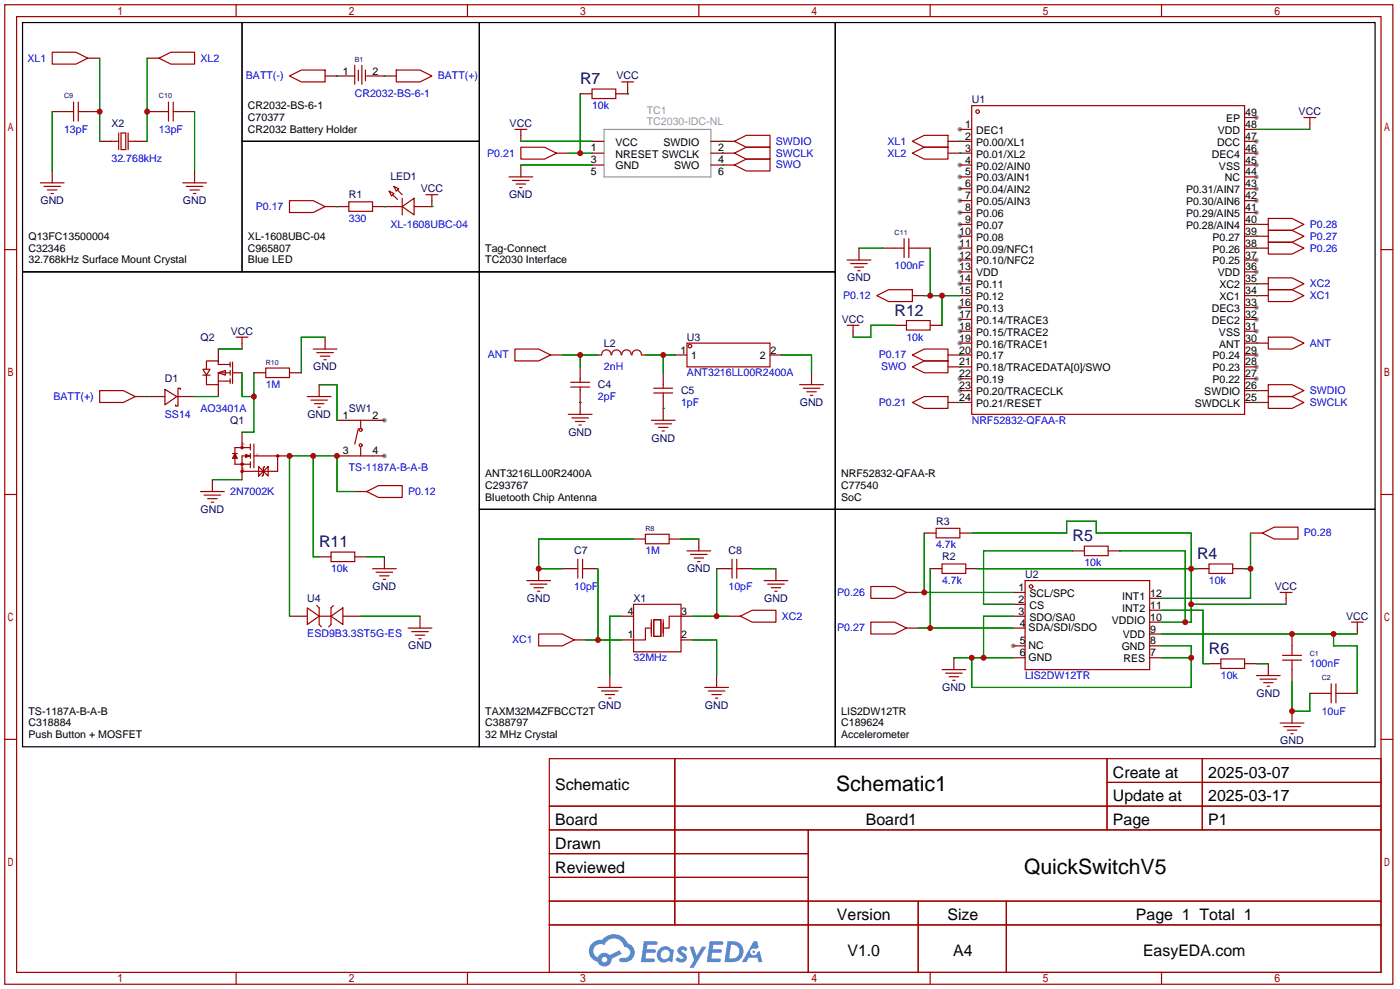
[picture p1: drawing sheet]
<svg xmlns="http://www.w3.org/2000/svg" width="300mm" height="212mm" viewBox="0 0 300 212" stroke-linecap="round" stroke-linejoin="round" font-family="sans-serif">
<g fill="#999">
<circle cx="205.5" cy="27.7" r=".51"/>
<circle cx="205.5" cy="35.3" r=".51"/>
<circle cx="205.5" cy="37.8" r=".51"/>
<circle cx="205.5" cy="40.4" r=".51"/>
<circle cx="205.5" cy="42.9" r=".51"/>
<circle cx="205.5" cy="45.5" r=".51"/>
<circle cx="205.5" cy="48" r=".51"/>
<circle cx="205.5" cy="50.5" r=".51"/>
<circle cx="205.5" cy="53.1" r=".51"/>
<circle cx="205.5" cy="55.6" r=".51"/>
<circle cx="205.5" cy="58.2" r=".51"/>
<circle cx="205.5" cy="60.7" r=".51"/>
<circle cx="205.5" cy="65.8" r=".51"/>
<circle cx="205.5" cy="68.3" r=".51"/>
<circle cx="205.5" cy="70.9" r=".51"/>
<circle cx="205.5" cy="73.4" r=".51"/>
<circle cx="205.5" cy="81" r=".51"/>
<circle cx="205.5" cy="83.6" r=".51"/>
<circle cx="269" cy="81" r=".51"/>
<circle cx="269" cy="78.5" r=".51"/>
<circle cx="269" cy="75.9" r=".51"/>
<circle cx="269" cy="70.9" r=".51"/>
<circle cx="269" cy="68.3" r=".51"/>
<circle cx="269" cy="65.8" r=".51"/>
<circle cx="269" cy="58.2" r=".51"/>
<circle cx="269" cy="55.6" r=".51"/>
<circle cx="269" cy="45.5" r=".51"/>
<circle cx="269" cy="42.9" r=".51"/>
<circle cx="269" cy="40.4" r=".51"/>
<circle cx="269" cy="37.8" r=".51"/>
<circle cx="269" cy="35.3" r=".51"/>
<circle cx="269" cy="32.8" r=".51"/>
<circle cx="269" cy="30.2" r=".51"/>
<circle cx="269" cy="25.1" r=".51"/>
<circle cx="216.9" cy="138.2" r=".51"/>
<circle cx="82.3" cy="89.9" r=".51"/>
<circle cx="82.3" cy="97.5" r=".51"/>
</g>
<g fill="none" stroke="#a10000" stroke-width=".25">
<path d="M1 1h297.2v209.6h-297.2zM3.6 3.6h292.1v204.4h-292.1zM50.5 1v2.6M100.1 1v2.6M149.6 1v2.6M199.1 1v2.6M248.7 1v2.6M1 53.4h2.6M295.7 53.4h2.5M1 105.8h2.6M295.7 105.8h2.5M1 158.2h2.6"/>
<path d="M295.7 158.2h2.5M117.6 162.3h178.1v45.7h-178.1zM117.6 172.5h178.1M117.6 177.5h178.1M144.5 162.3v35.6M173 177.5v30.5M237 162.3v15.2M237 167.4h58.7M257.4 162.3v15.2M117.6 182.6h55.4M117.6 192.8h178.1M117.6 187.7h55.4"/>
<path d="M117.6 197.9h178.1M196.6 192.8v15.2M215.4 192.8v15.2M50.5 208v2.6M100.1 208v2.6M149.6 208v2.6M199.1 208v2.6M248.7 208v2.6"/>
</g>
<g fill="#5487ff">
<path d="M145.3 202.7a1.3 1.3 0 0 1 1.9 .3l-.4 .6a.54 .54 0 0 0-.9-.2l.1 .2a1.28 1.28 0 0 1 .8 2 1.53 1.53 0 0 1-2.2-.3l.5-.6 .8 .5a.31 .31 0 0 0 .4-.3 .31 .31 0 0 0-.3-.4 1.12 1.12 0 0 1-.7-1.8z"/>
<path d="M147.6 202.5h.9l.6 2 1.2-2h.9l-2.7 4.6h-.9l1-1.7z"/>
<path d="M137.8 201.4h1.7a1.31 1.31 0 0 1 1.2 .2 .4 .4 0 0 1-.3 .5l-1.8 .1-.1 .9h1.6a.4 .4 0 0 1 .4 .4 .4 .4 0 0 1-.5 .4h-1.6l-.2 1.2h1.4a.46 .46 0 0 1 .5 0 .46 .46 0 0 1 .1 .5l-.4 .2h-2.6z"/>
<path d="M151.9 201.4h1.7a1.32 1.32 0 0 1 1.2 .2 .39 .39 0 0 1-.3 .5l-1.8 .1-.1 .9h1.6a.4 .4 0 0 1 .4 .4 .4 .4 0 0 1-.4 .4h-1.7l-.2 1.2h1.4a.46 .46 0 0 1 .5 0 .46 .46 0 0 1 .1 .5l-.4 .2h-2.6z"/>
<path d="M161.3 201.4h.8l.3 1.3-.6 .4a.75 .75 0 0 0-1.1 .3 .75 .75 0 0 0 .5 1 .75 .75 0 0 0 .9-.7l.5-.2 .6 2.3h-.8l-.3-.9h-1.8l-.5 .9h-1z"/>
<path d="M155.7 201.4l-.6 4.4h1.5a2.27 2.27 0 0 0 2.6-2.2 2.27 2.27 0 0 0-2.7-2.2zM156.5 202.1a1.5 1.5 0 0 1 1.8 1.6 1.5 1.5 0 0 1-1.9 1.4h-.3z"/>
<path d="M141.2 203a1.6 1.6 0 0 0-.3 2.3 1.6 1.6 0 0 0 2.3 .2l.7 .3 .3-2.4-.1-.3-.5-.1a1.58 1.58 0 0 0-2.4 0zM141.8 203.5a.98 .98 0 0 1 1.6 .4 .98 .98 0 0 1-1.1 1.3 .94 .94 0 0 1-.9-.7 .94 .94 0 0 1 .4-1z"/>
<path d="M126.8 201.8a2.37 2.37 0 0 0 1.1 4 1.54 1.54 0 0 0 1.8 1 1.54 1.54 0 0 0 1.2-1.6l2.2-1.1-.5-.8-2 1a1.57 1.57 0 0 0-2.7 .5 1.5 1.5 0 0 1-.7-2.1 1.5 1.5 0 0 1 2.2-.5 2.23 2.23 0 0 1 2.3-1.4 2.23 2.23 0 0 1 2 1.8 1.16 1.16 0 0 1 1.2 1.1 1.16 1.16 0 0 1-1.1 1.2h-.7a.47 .47 0 0 0-.5 .4 .47 .47 0 0 0 .4 .5 2.17 2.17 0 0 0 2.5-.9 2.17 2.17 0 0 0-.3-2.7l-.8-.4a3.2 3.2 0 0 0-5.5-.7l-1.1 .1zM128.8 205.3a.6 .6 0 0 1 1.2 0 .6 .6 0 0 1-1.2 0z"/>
<circle cx="161.4" cy="203.6" r=".28"/>
</g>
<g fill="none" stroke="#a10000" stroke-width=".25">
<path d="M11.2 11.2h5.1l2.5 1.2-2.5 1.3h-5.1zM34 12.4l2.6-1.2h5.1v2.5h-5.1zM62 16.3l2.5-1.3h5.1v2.5h-5.1zM75.9 14v4M76.7 15v2.3M77.5 14v4M78.2 15v2.3M84.8 15h5.1l2.6 1.3-2.6 1.2h-5.1zM126.7 19.1h5.1v2h-5.1zM133.1 17.5h2.5M134.4 17.5v1.3M8.6 39.1h5.1"/>
<path d="M9.4 39.9h3.6M13.7 23.9h2M15.7 21.8v4.1M16.8 23.9h2M16.8 21.8v4.1M23.9 30.2h1.5M25.4 28.4v3.6M25.9 28.4h1v3.6h-1zM27.4 28.4v3.6M27.4 30.2h1.6M34 23.9h2.1M36.1 21.8v4.1"/>
<path d="M37.1 23.9h2M37.1 21.8v4.1M39.1 39.1h5.1M39.9 39.9h3.5M84.3 39.9l1 .5-.5 .5zM109 37.8h5M109.7 38.6h3.6M110.2 27.7h2.6M110.5 39.4h2M111.5 31.5h5.1l2.5 1.3-2.5 1.2h-5.1zM111.5 27.7v1.3M157.2 30.2l2.6-1.2h5v2.5h-5z"/>
<path d="M157.2 32.8l2.6-1.3h5v2.5h-5zM157.2 35.3l2.6-1.3h5v2.6h-5zM195.3 30.2l2.6-1.2h5v2.5h-5zM195.3 32.8l2.6-1.3h5v2.5h-5zM208 22.6h58.4v66h-58.4zM279.1 25.1h2.6M280.4 25.1v1.3M10.2 40.6h2M10.9 41.4h.5M40.6 40.6h2.1M41.4 41.4h.5M62 42.9h5.1l2.5 1.3-2.5 1.3h-5.1z"/>
<path d="M74.7 43.2h5.1v2h-5.1zM83.3 40.9l1 .5-.5 .5zM84.1 41.7l1 1M84.8 44.2h1.3M85.1 40.6l1 1.1M86.1 44.2l2.5-1.8v3.6zM86.1 42.4v3.6M88.6 44.2h1.3M91.2 41.7h2.5M92.5 41.7v1.2M111.3 40.1h.5M181.4 55.6h5"/>
<path d="M182.1 56.4h3.6M182.9 57.2h2M183.6 57.9h.5M191.5 53.1h2M193.5 51.1v4M194.6 53.1h2M194.6 51.1v4M271.5 51.8h5.1l2.5 1.3-2.5 1.3h-5.1zM271.5 49.3h5.1l2.5 1.2-2.5 1.3h-5.1zM271.5 46.7h5.1l2.5 1.3-2.5 1.3h-5.1zM271.5 59.4h5.1l2.5 1.3-2.5 1.3h-5.1zM43.4 79h1.6l-.8 1.3z"/>
<path d="M46.7 79.8l1.6-.6v1.1zM49.3 79.8h-2.6v2.5h-2.5v-2M49.3 78h-2.6v-.8h-2.5v1.8M49.3 77.5v1M49.3 79.2v1.1M49.8 77.5v4.5M50.5 72.1h2.6M51.8 72.1v1.3M56.9 78.7h5.1v2.1h-5.1zM67.1 74.7h5M67.8 75.4h3.6M68.6 76.2h2"/>
<path d="M69.3 77h.5M110.2 74.7h5.1l2.6 1.2-2.6 1.3h-5.1zM128.8 75.9a1.01 1.01 0 0 1 1-1.1 1.01 1.01 0 0 1 1 1.1M131 75.9a1.01 1.01 0 0 1 1-1.1 1.01 1.01 0 0 1 1 1.1M133.1 75.9a1.01 1.01 0 0 1 1-1.1 1.01 1.01 0 0 1 1 1.1M135.3 75.9a1.01 1.01 0 0 1 1-1 1.01 1.01 0 0 1 1 1M147.1 73.4h17.7v5.1h-17.7zM181.4 69.6h2.5M182.6 69.6v1.3M187.7 63.2l2.5-1.2h5.1v2.5h-5.1zM194.1 68.6h5v2h-5zM195.3 75.9l2.6-1.2h5v2.5h-5z"/>
<path d="M195.3 78.5l2.6-1.3h5v2.6h-5zM271.5 72.1h5.1l2.5 1.3-2.5 1.3h-5.1zM271.5 62h5.1l2.5 1.2-2.5 1.3h-5.1zM21.3 83.6h5.1l2.6 1.2-2.6 1.3h-5.1zM35.3 83.3l2.5 1.5-2.5 1.8zM38.6 83.3v-.2h-.5v3.8h-.5v-.3M43.4 80.3h1.6M46.7 81.5h2.6M49.3 81v1M49.8 97h1M50.3 97l.5 1h-1zM50.3 97.5l.2 .3"/>
<path d="M50.3 97.5l-.3 .3M50.3 97.5l.2 .5M50.3 97.5l-.3 .5M50.3 97.8v1.5h3.3M51.8 95v.8M52.6 97.3l.7 .2-.7 .3M52.6 97.3v.5M52.6 97.3l1 .2M53.1 97.5l-.5 .3M53.6 97.5h-1.8v2.6M53.6 95.8h-3.3v1.7M53.6 97.5l-1 .3"/>
<path d="M53.6 95v1.3M53.6 97v1M53.6 98.8v1.3M54.4 97.5h5v3.3h-7.6M54.4 95v5.1M55.4 99.8l1 1-1 1.1zM56.6 99.8l-.2 .3v1.5l-.3 .3M65.8 84.8h5.1M66.5 85.6h3.6M67.3 86.4h2M68.1 87.1h.5M74.7 97.5h5.1"/>
<path d="M74.7 89.9h5.1M76.7 91.7l-.8 3.3M77.2 89.9v1.8M77.2 95.8v1.7M121.7 88.6h5M122.2 82.8h4M122.2 81.8h4M122.4 89.4h3.6M123.2 90.2h2M124 90.9h.5M124.2 81v.8M124.2 82.8v.8"/>
<path d="M139.4 89.9h5.1M140 84.1h4M140 83.1h4M140.2 90.7h3.6M141 91.4h2M141.7 92.2h.5M142 82.3v.8M142 84.1v.7M171.2 82.3h5.1M172 83.1h3.5M172.7 83.8h2.1M173.5 84.6h.5"/>
<path d="M195.3 86.1l2.6-1.3h5v2.6h-5zM271.5 82.3h5.1l2.5 1.3-2.5 1.2h-5.1zM271.5 84.8h5.1l2.5 1.3-2.5 1.3h-5.1zM42.9 105.2h5.1M43.7 105.9h3.5M44.4 106.7h2.1M45.2 107.4h.5M56.4 100.8l1-1v2.1zM70.9 118.1h5v2h-5zM78.5 105.2l2.5-1.3h5.1v2.5h-5.1zM123.7 119.6v4.1M124.7 119.6v4.1"/>
<path d="M138.2 114.3h5.1v2h-5.1zM147.1 117.9h5M147.8 118.6h3.6M148.6 119.4h2M156.7 119.6v4.1M157.7 119.6v4.1M200.4 113h5.1v2.1h-5.1zM232.2 116.8h5v2.1h-5zM270.3 114l2.5-1.2h5.1v2.5h-5.1zM65.8 130l2.5 1.8-2.5 1.8zM67.8 129.5l.5 .5v3.6l.5 .5M68.3 131.8h2.6"/>
<path d="M70.9 131.8l2.5-1.8v3.6zM71.4 129.5l-.5 .5v3.6l-.5 .5M79.8 121.7h5M80.5 122.4h3.6M81.3 123.2h2M82 124h.5M87.4 134.4h5.1M88.1 135.1h3.6M88.9 135.9h2M89.7 136.7h.5M112.8 124.2h5.1M113.5 125h3.6"/>
<path d="M114.3 125.7h2M115.1 126.5h.5M115.3 135.6h5.1l2.5 1.3-2.5 1.3h-5.1zM122.9 121.7h.8M124.7 121.7h.8M135.6 129.3h10.2v10.1h-10.2zM139.2 134.4h-1v2.5h-2.6M139.4 132.6v3.5M140 132.6h1.5v3.5h-1.5zM142 132.6v3.5M145.8 131.8h-2.5v2.6h-1.1M149.4 120.1h.5"/>
<path d="M156 121.7h.7M157.7 121.7h.8M158.5 131.8l2.5-1.2h5.1v2.5h-5.1zM163.6 124.2h5.1M164.3 125h3.6M165.1 125.7h2M165.9 126.5h.5M186.4 125.5h5.1l2.6 1.2-2.6 1.3h-5.1zM186.4 133.1h5.1l2.6 1.3-2.6 1.2h-5.1zM201.7 120.6h5.1v2.1h-5.1zM219.5 124.2h26.6v19.1h-26.6zM258.8 120.6h5.1v2.1h-5.1z"/>
<path d="M274.1 126.7h2.5M275.3 126.7v1.3M276.6 138.2v2M289.3 133.1h2.5M290.6 133.1v1.3M128 147.1h5.1M128.8 147.8h3.5M129.5 148.6h2.1M130.3 149.4h.5M150.9 147.1h5.1M151.6 147.8h3.6M152.4 148.6h2"/>
<path d="M153.2 149.4h.5M201.7 143.3h5.1M202.4 144h3.6M203.2 144.8h2M204 145.5h.5M261.4 141h5v2h-5zM269 144.5h5.1M269.7 145.3h3.6M270.5 146.1h2M271.3 146.8h.5M274.1 154.7h5M274.6 141.2h4"/>
<path d="M274.6 140.2h4M274.8 155.4h3.6M275.6 156.2h2M276.4 157h.5M276.6 141.2v2.1M283 148.3h2M285 146.3v4.1M286 148.3h2M286 146.3v4.1"/>
<circle cx="209.3" cy="23.9" r=".38"/>
<circle cx="147.7" cy="74" r=".38"/>
<circle cx="51.8" cy="95.8" r=".25"/>
<circle cx="51.8" cy="99.3" r=".25"/>
<circle cx="59.4" cy="97.5" r=".25"/>
<circle cx="77.2" cy="95.3" r=".32"/>
<circle cx="77.2" cy="91.9" r=".32"/>
<circle cx="51.8" cy="100.8" r=".25"/>
<circle cx="220.7" cy="125.5" r=".38"/>
</g>
<g fill="none" stroke="#870000" stroke-width=".25">
<path d="M18.8 12.4h2.5M31.5 12.4h2.5M69.6 16.3h6.3M78.5 16.3h6.3M134.4 18.8v1.3h-2.6M11.2 23.9h2.5M11.2 36.6v2.5M18.8 23.9h2.5M21.3 30.2h2.6M29 30.2h2.5M31.5 23.9h2.5M39.1 23.9h2.6"/>
<path d="M41.7 36.6v2.5M111.5 29v1.2M111.5 35.3v2.5M119.1 32.8h2.6M124.2 20.1h2.5M126.7 30.2h2.5M126.7 32.8h2.5M126.7 35.3h2.5M152.2 30.2h5M152.2 32.8h5M152.2 35.3h5M202.9 30.2h5.1"/>
<path d="M202.9 32.8h5.1M205.5 27.7h2.5M205.5 35.3h2.5M205.5 37.8h2.5M266.4 27.7h2.6M266.4 30.2h2.6M266.4 32.8h2.6M266.4 35.3h2.6M266.4 37.8h2.6M266.4 25.1h2.6M280.4 26.4v1.3M69.6 44.2h5.1"/>
<path d="M79.8 44.2h5M92.5 42.9v1.3h-2.6M183.9 53.1v2.5M189 53.1h2.5M196.6 53.1h2.5M205.5 40.4h2.5M205.5 42.9h2.5M205.5 45.5h2.5M205.5 48h2.5M205.5 50.5h2.5M205.5 53.1h2.5M205.5 55.6h2.5"/>
<path d="M205.5 58.2h2.5M266.4 40.4h2.6M266.4 42.9h2.6M266.4 45.5h2.6M266.4 48h5.1M266.4 50.5h5.1M266.4 53.1h5.1M266.4 55.6h2.6M266.4 58.2h2.6M46.7 74.7v2.5M49.8 79.8h2M51.8 73.4v1.3"/>
<path d="M54.4 79.8h2.5M62 79.8h2.5M69.6 72.1v2.6M117.9 75.9h2.5M124.2 78.5v2.5M128 75.9h.8M137.4 75.9h.8M142 79.8v2.5M144.5 75.9h2.6M164.8 75.9h2.6M173.7 79.8v2.5M182.6 70.9v1.2"/>
<path d="M191.5 69.6h2.6M195.3 63.2h2.6M199.1 69.6h2.6M202.9 75.9h5.1M202.9 78.5h5.1M205.5 60.7h2.5M205.5 63.2h2.5M205.5 65.8h2.5M205.5 68.3h2.5M205.5 70.9h2.5M205.5 73.4h2.5M266.4 60.7h5.1"/>
<path d="M266.4 63.2h5.1M266.4 65.8h2.6M266.4 68.3h2.6M266.4 70.9h2.6M266.4 73.4h5.1M266.4 75.9h2.6M266.4 78.5h2.6M29 84.8h6.3M37.8 84.8h3.9M46.7 82.3v2.5M51.8 92.5v2.5M59.4 97.5h2.6"/>
<path d="M68.3 82.3v2.5M72.1 89.9h2.6M72.1 97.5h2.6M79.8 89.9h2.5M79.8 97.5h2.5M124.2 83.6v5M142 84.8v5.1M202.9 86.1h5.1M205.5 81h2.5M205.5 83.6h2.5M266.4 81h2.6M266.4 83.6h5.1"/>
<path d="M266.4 86.1h5.1M45.5 102.6v2.6M51.8 100.1v2.5M68.3 119.1h2.6M75.9 119.1h2.6M75.9 105.2h2.6M82.3 119.1v2.6M135.6 115.3h2.6M143.3 115.3h2.5M149.6 115.3v2.6M197.9 114h2.5M205.5 114h2.5"/>
<path d="M229.6 117.9h2.6M237.2 117.9h2.6M267.7 114h2.6M62 131.8h3.8M73.4 131.8h3.8M89.9 131.8v2.6M115.3 121.7v2.5M120.4 121.7h2.5M122.9 136.9h2.6M125.5 121.7h2.5M133.1 131.8h2.5M133.1 136.9h2.5"/>
<path d="M145.8 131.8h2.5M145.8 136.9h2.5M153.4 121.7h2.6M156 131.8h2.5M158.5 121.7h2.5M166.1 121.7v2.5M194.1 126.7h2.5M194.1 134.4h2.5M199.1 121.7h2.6M206.8 121.7h2.5M216.9 126.7h2.6M216.9 129.3h2.6"/>
<path d="M216.9 131.8h2.6M216.9 134.4h2.6M216.9 138.2h2.6M246.1 138.2h2.6M246.1 135.6h2.6M246.1 133.1h2.6M246.1 130.6h2.6M246.1 128h2.6M256.3 121.7h2.5M263.9 121.7h2.5M275.3 128v1.3M276.6 135.6v2.6"/>
<path d="M290.6 134.4v1.2M130.6 144.5v2.6M153.4 144.5v2.6M204.2 140.7v2.6M216.9 140.7h2.6M246.1 140.7h2.6M258.8 142h2.6M266.4 142h2.6M271.5 142v2.5M276.6 143.3v2.5M276.6 152.1v2.6M280.4 148.3h2.6"/>
<path d="M288 148.3h2.6"/>
</g>
<path d="M4.8 4.8h47v53.4h-47zM51.8 4.8h50.8v25.4h-50.8zM102.6 4.8h76.2v53.4h-76.2zM178.8 4.8h115.6v104.2h-115.6zM51.8 30.2h50.8v28h-50.8zM4.8 58.2h97.8v101.6h-97.8zM102.6 58.2h76.2v50.8h-76.2zM102.6 109h76.2v50.8h-76.2zM178.8 109h115.6v50.8h-115.6z" fill="none" stroke="#000" stroke-width=".25"/>
<g fill="none" stroke="#008700" stroke-width=".25">
<path d="M21.3 12.4v17.8M31.5 12.4v17.8M72.1 16.3h.1M82.3 16.3h.1M11.2 23.9v12.7M41.7 23.9v12.7M111.5 30.2h15.2M111.5 35.3h15.2M121.7 32.8h5M124.2 20.1v12.7M134.4 20.1h.1M154.7 30.2h.1"/>
<path d="M154.7 32.8h.1M154.7 35.3h.1M205.5 30.2h.1M205.5 32.8h.1M269 27.7h11.4M72.1 44.2h.1M82.3 44.2h.1M92.5 44.2h.1M183.9 53.1h5.1M199.1 53.1v10.1M269 53.1h.1M269 50.5h.1"/>
<path d="M269 48h.1M46.7 74.7h5.1M51.8 79.8v5h2.6M54.4 79.8v12.7h-2.6M69.6 72.1h-5.1v7.7M120.4 75.9h7.6M124.2 75.9v2.6M138.2 75.9h6.3M142 75.9v3.9M167.4 75.9h6.3v3.9M191.5 69.6h-5.1v2.5h-3.8M197.9 63.2h7.6"/>
<path d="M201.7 63.2v6.4M205.5 75.9h.1M205.5 78.5h.1M269 73.4h.1M269 60.7h.1M269 63.2h.1M31.5 84.8h.1M41.7 84.8h5M67.1 97.5v21.6h1.2M68.3 82.3h3.8v7.6M124.2 86.1h.1M142 87.4h.1"/>
<path d="M205.5 86.1h.1M269 83.6h.1M269 86.1h.1M45.5 102.6h6.3M75.9 105.2h-3.8v-7.7h-10.1v34.3M78.5 119.1h3.8M135.6 115.3h-20.3v6.4h5.1M145.8 115.3h3.8M197.9 114v12.7M208 114h20.3v-2.5h6.4v2.5h20.3v19.1h-6.3M229.6 117.9h-19v11.4h6.3M239.8 117.9h13.9v15.2"/>
<path d="M267.7 114v14h-19M77.2 131.8h12.7M125.5 136.9h7.6M128 121.7v15.2M133.1 131.8h-2.5v12.7M148.3 131.8h7.7M148.3 136.9h5.1v7.6M153.4 121.7v10.1M161 121.7h5.1M196.6 126.7h20.3M196.6 134.4h20.3M199.1 121.7v12.7"/>
<path d="M209.3 121.7h47M216.9 131.8h-6.3v8.9M248.7 138.2h6.3v8.9h-47v-6.4M248.7 135.6h41.9M248.7 130.6h8.9v11.4h1.2M255 129.3h20.3M266.4 121.7h1.3M285.5 135.6v2.6h5.1v10.1M204.2 140.7h12.7M248.7 140.7h6.3M269 142h2.5M276.6 145.8v6.3h3.8v-3.8"/>
</g>
<path d="M129.3 27.7h22.9v10.1h-22.9z" fill="none" stroke="#999" stroke-width=".25"/>
<g fill="#c00">
<circle cx="197.9" cy="126.7" r=".63"/>
<circle cx="199.1" cy="134.4" r=".63"/>
<circle cx="208" cy="140.7" r=".63"/>
<circle cx="255" cy="140.7" r=".63"/>
<circle cx="210.6" cy="140.7" r=".63"/>
<circle cx="267.7" cy="121.7" r=".63"/>
<circle cx="255" cy="129.3" r=".63"/>
<circle cx="253.7" cy="133.1" r=".63"/>
<circle cx="255" cy="121.7" r=".63"/>
<circle cx="276.6" cy="135.6" r=".63"/>
<circle cx="285.5" cy="135.6" r=".63"/>
<circle cx="276.6" cy="152.1" r=".63"/>
<circle cx="124.2" cy="32.8" r=".63"/>
<circle cx="142" cy="75.9" r=".63"/>
<circle cx="124.2" cy="75.9" r=".63"/>
<circle cx="128" cy="136.9" r=".63"/>
<circle cx="153.4" cy="131.8" r=".63"/>
<circle cx="115.3" cy="121.7" r=".63"/>
<circle cx="21.3" cy="23.9" r=".63"/>
<circle cx="31.5" cy="23.9" r=".63"/>
<circle cx="54.4" cy="84.8" r=".63"/>
<circle cx="201.7" cy="63.2" r=".63"/>
<circle cx="199.1" cy="63.2" r=".63"/>
<circle cx="67.1" cy="97.5" r=".63"/>
<circle cx="62" cy="97.5" r=".63"/>
<circle cx="72.1" cy="97.5" r=".63"/>
</g>
<g font-size="4.5">
<text x="179" y="169.2">Schematic1</text>
<text x="219.2" y="187">QuickSwitchV5</text>
</g>
<g font-size="3.4" fill="#000080">
<text x="124.2" y="18">R7</text>
<text x="191.5" y="67.5">R12</text>
<text x="68.3" y="117">R11</text>
<text x="229.6" y="115.8">R5</text>
<text x="256.3" y="119.6">R4</text>
<text x="258.8" y="139.9">R6</text>
</g>
<g font-size="3.4">
<text x="238.3" y="166.4">Create at</text>
<text x="258.7" y="166.4">2025-03-07</text>
<text x="118.9" y="168.9">Schematic</text>
<text x="238.3" y="171.4">Update at</text>
<text x="258.7" y="171.4">2025-03-17</text>
<text x="118.9" y="176.5">Board</text>
<text x="185.4" y="176.5">Board1</text>
<text x="238.3" y="176.5">Page</text>
<text x="258.7" y="176.5">P1</text>
<text x="118.9" y="181.6">Drawn</text>
<text x="118.9" y="186.7">Reviewed</text>
<text x="179.2" y="196.8">Version</text>
<text x="202.8" y="196.8">Size</text>
<text x="243.2" y="196.8">Page 1 Total 1</text>
<text x="181.4" y="204.5">V1.0</text>
<text x="204.1" y="204.5">A4</text>
<text x="244.7" y="204.5">EasyEDA.com</text>
</g>
<g font-size="2.3" fill="#00f">
<text x="5.9" y="13.2">XL1</text>
<text x="42.9" y="13.2">XL2</text>
<text x="52.6" y="17">BATT(-)</text>
<text x="93.7" y="17">BATT(+)</text>
<text x="75.9" y="20.8">CR2032-BS-6-1</text>
<text x="126.7" y="23.3">10k</text>
<text x="13.7" y="28.4">13pF</text>
<text x="34" y="28.4">13pF</text>
<text x="23.9" y="34.8">32.768kHz</text>
<text x="104.3" y="33.5">P0.21</text>
<text x="166.1" y="31">SWDIO</text>
<text x="166.1" y="33.5">SWCLK</text>
<text x="190" y="31">XL1</text>
<text x="190" y="33.5">XL2</text>
<text x="166.1" y="36">SWO</text>
<text x="54.8" y="44.9">P0.17</text>
<text x="74.7" y="47.5">330</text>
<text x="83.6" y="48.7">XL-1608UBC-04</text>
<text x="280.4" y="53.8">P0.26</text>
<text x="280.4" y="51.3">P0.27</text>
<text x="280.4" y="48.7">P0.28</text>
<text x="191.5" y="57.6">100nF</text>
<text x="180.5" y="64">P0.12</text>
<text x="280.4" y="61.4">XC2</text>
<text x="280.4" y="64">XC1</text>
<text x="104.4" y="76.7">ANT</text>
<text x="188.1" y="76.7">P0.17</text>
<text x="194.1" y="72.9">10k</text>
<text x="280.4" y="74.1">ANT</text>
<text x="56.9" y="83">1M</text>
<text x="129.3" y="79.2">2nH</text>
<text x="147.1" y="80.5">ANT3216LL00R2400A</text>
<text x="188.6" y="79.2">SWO</text>
<text x="11.4" y="85.6">BATT(+)</text>
<text x="35.3" y="89.4">SS14</text>
<text x="42.9" y="88.1">AO3401A</text>
<text x="128" y="85.6">2pF</text>
<text x="145.8" y="86.8">1pF</text>
<text x="188.1" y="86.8">P0.21</text>
<text x="280.4" y="84.3">SWDIO</text>
<text x="280.4" y="86.8">SWCLK</text>
<text x="208" y="90.6">NRF52832-QFAA-R</text>
<text x="74.7" y="100.8">TS-1187A-B-A-B</text>
<text x="49.3" y="105.9">2N7002K</text>
<text x="87.4" y="105.9">P0.12</text>
<text x="138.2" y="118.6">1M</text>
<text x="200.4" y="117.3">4.7k</text>
<text x="279.1" y="114.8">P0.28</text>
<text x="70.9" y="122.4">10k</text>
<text x="201.7" y="124.9">4.7k</text>
<text x="232.2" y="121.1">10k</text>
<text x="258.8" y="124.9">10k</text>
<text x="122.9" y="126.2">10pF</text>
<text x="156" y="126.2">10pF</text>
<text x="179.2" y="127.5">P0.26</text>
<text x="65.8" y="136.4">ESD9B3.3ST5G-ES</text>
<text x="109.6" y="137.6">XC1</text>
<text x="167.4" y="132.6">XC2</text>
<text x="179.2" y="135.1">P0.27</text>
<text x="135.6" y="141.4">32MHz</text>
<text x="280.4" y="142.7">100nF</text>
<text x="219.5" y="145.3">LIS2DW12TR</text>
<text x="261.4" y="145.3">10k</text>
<text x="283" y="152.9">10uF</text>
</g>
<g font-size="2.3">
<text x="73.4" y="15.9">1</text>
<text x="79.8" y="15.9">2</text>
<text x="53.1" y="23.3">CR2032-BS-6-1</text>
<text x="53.1" y="25.9">C70377</text>
<text x="53.1" y="28.4">CR2032 Battery Holder</text>
<text x="206.6" y="27.4">1</text>
<text x="206.6" y="29.9">2</text>
<text x="209" y="28.6">DEC1</text>
<text x="260.7" y="28.6">VDD</text>
<text x="262.5" y="26.1">EP</text>
<text x="266.6" y="29.9">47</text>
<text x="266.6" y="27.4">48</text>
<text x="266.6" y="24.8">49</text>
<text x="126.5" y="32.4">1</text>
<text x="126.5" y="34.9">3</text>
<text x="131.8" y="31.2">VCC</text>
<text x="131.8" y="33.7">NRESET SWCLK</text>
<text x="142" y="31.2">SWDIO</text>
<text x="153.7" y="32.4">2</text>
<text x="153.7" y="34.9">4</text>
<text x="206.6" y="32.5">3</text>
<text x="206.6" y="35">4</text>
<text x="209" y="31.2">P0.00/XL1</text>
<text x="209" y="33.7">P0.01/XL2</text>
<text x="259.5" y="33.7">DEC4</text>
<text x="260.6" y="31.2">DCC</text>
<text x="266.6" y="35">45</text>
<text x="266.6" y="32.5">46</text>
<text x="126.5" y="37.5">5</text>
<text x="131.8" y="36.2">GND</text>
<text x="144.3" y="36.2">SWO</text>
<text x="153.7" y="37.5">6</text>
<text x="206.6" y="37.5">5</text>
<text x="206.6" y="40.1">6</text>
<text x="209" y="36.3">P0.02/AIN0</text>
<text x="209" y="38.8">P0.03/AIN1</text>
<text x="209" y="41.3">P0.04/AIN2</text>
<text x="253.9" y="41.3">P0.31/AIN7</text>
<text x="261" y="36.3">VSS</text>
<text x="262.2" y="38.8">NC</text>
<text x="266.6" y="40.1">43</text>
<text x="266.6" y="37.5">44</text>
<text x="206.6" y="42.6">7</text>
<text x="206.6" y="45.2">8</text>
<text x="206.6" y="47.7">9</text>
<text x="209" y="43.9">P0.05/AIN3</text>
<text x="209" y="46.4">P0.06</text>
<text x="253.9" y="46.4">P0.29/AIN5</text>
<text x="253.9" y="43.9">P0.30/AIN6</text>
<text x="266.6" y="47.7">40</text>
<text x="266.6" y="45.2">41</text>
<text x="266.6" y="42.6">42</text>
<text x="6.1" y="51.3">Q13FC13500004</text>
<text x="6.1" y="53.8">C32346</text>
<text x="53.1" y="51.3">XL-1608UBC-04</text>
<text x="53.1" y="53.8">C965807</text>
<text x="103.9" y="53.8">Tag-Connect</text>
<text x="205.4" y="50.2">10</text>
<text x="205.4" y="52.8">11</text>
<text x="209" y="49">P0.07</text>
<text x="209" y="51.5">P0.08</text>
<text x="253.9" y="49">P0.28/AIN4</text>
<text x="259.6" y="51.5">P0.27</text>
<text x="266.6" y="52.8">38</text>
<text x="266.6" y="50.2">39</text>
<text x="6.1" y="56.4">32.768kHz Surface Mount Crystal</text>
<text x="53.1" y="56.4">Blue LED</text>
<text x="103.9" y="56.4">TC2030 Interface</text>
<text x="205.4" y="55.3">12</text>
<text x="205.4" y="57.9">13</text>
<text x="209" y="54">P0.09/NFC1</text>
<text x="209" y="56.6">P0.10/NFC2</text>
<text x="209" y="59.1">VDD</text>
<text x="259.6" y="56.6">P0.25</text>
<text x="259.6" y="54">P0.26</text>
<text x="260.7" y="59.1">VDD</text>
<text x="266.6" y="57.9">36</text>
<text x="266.6" y="55.3">37</text>
<text x="205.4" y="60.4">14</text>
<text x="205.4" y="62.9">15</text>
<text x="205.4" y="65.5">16</text>
<text x="209" y="61.7">P0.11</text>
<text x="209" y="64.2">P0.12</text>
<text x="261.1" y="64.2">XC1</text>
<text x="261.1" y="61.7">XC2</text>
<text x="266.6" y="65.5">33</text>
<text x="266.6" y="62.9">34</text>
<text x="266.6" y="60.4">35</text>
<text x="205.4" y="68">17</text>
<text x="205.4" y="70.6">18</text>
<text x="209" y="66.7">P0.13</text>
<text x="209" y="69.3">P0.14/TRACE3</text>
<text x="209" y="71.8">P0.15/TRACE2</text>
<text x="259.5" y="69.3">DEC2</text>
<text x="259.5" y="66.7">DEC3</text>
<text x="261" y="71.8">VSS</text>
<text x="266.6" y="70.6">31</text>
<text x="266.6" y="68">32</text>
<text x="145.7" y="75.6">1</text>
<text x="148" y="76.9">1</text>
<text x="162.6" y="76.9">2</text>
<text x="165" y="75.6">2</text>
<text x="205.4" y="73.1">19</text>
<text x="205.4" y="75.6">20</text>
<text x="209" y="74.4">P0.16/TRACE1</text>
<text x="209" y="76.9">P0.17</text>
<text x="259.6" y="76.9">P0.24</text>
<text x="261" y="74.4">ANT</text>
<text x="266.6" y="75.6">29</text>
<text x="266.6" y="73.1">30</text>
<text x="205.4" y="78.2">21</text>
<text x="205.4" y="80.7">22</text>
<text x="205.4" y="83.3">23</text>
<text x="209" y="79.4">P0.18/TRACEDATA[0]/SWO</text>
<text x="209" y="82">P0.19</text>
<text x="259.6" y="82">P0.22</text>
<text x="259.6" y="79.4">P0.23</text>
<text x="266.6" y="83.3">26</text>
<text x="266.6" y="80.7">27</text>
<text x="266.6" y="78.2">28</text>
<text x="73.4" y="89.6">1</text>
<text x="79.8" y="89.6">2</text>
<text x="205.4" y="85.8">24</text>
<text x="209" y="84.5">P0.20/TRACECLK</text>
<text x="209" y="87.1">P0.21/RESET</text>
<text x="255.8" y="87.1">SWDCLK</text>
<text x="257.8" y="84.5">SWDIO</text>
<text x="266.6" y="85.8">25</text>
<text x="73.4" y="97.2">3</text>
<text x="79.8" y="97.2">4</text>
<text x="103.9" y="102.1">ANT3216LL00R2400A</text>
<text x="103.9" y="104.6">C293767</text>
<text x="103.9" y="107.2">Bluetooth Chip Antenna</text>
<text x="180.1" y="102.1">NRF52832-QFAA-R</text>
<text x="180.1" y="104.6">C77540</text>
<text x="180.1" y="107.2">SoC</text>
<text x="134.4" y="131.5">4</text>
<text x="145.8" y="131.5">3</text>
<text x="218.1" y="126.4">1</text>
<text x="218.1" y="129">2</text>
<text x="218.1" y="131.5">3</text>
<text x="220.4" y="127.7">SCL/SPC</text>
<text x="220.4" y="130.2">CS</text>
<text x="240.3" y="131">INT2</text>
<text x="240.3" y="128.5">INT1</text>
<text x="246.3" y="130.2">11</text>
<text x="246.3" y="127.7">12</text>
<text x="134.4" y="136.6">1</text>
<text x="145.8" y="136.6">2</text>
<text x="218.3" y="134.1">4</text>
<text x="218.3" y="137.9">5</text>
<text x="220.2" y="135.1">SDA/SDI/SDO</text>
<text x="220.4" y="132.8">SDO/SA0</text>
<text x="238" y="133.5">VDDIO</text>
<text x="240.4" y="136.6">VDD</text>
<text x="246.3" y="137.9">8</text>
<text x="246.3" y="135.3">9</text>
<text x="246.3" y="132.8">10</text>
<text x="218.3" y="140.4">6</text>
<text x="220.2" y="138.9">NC</text>
<text x="220.2" y="141.4">GND</text>
<text x="240.1" y="139.1">GND</text>
<text x="240.5" y="141.7">RES</text>
<text x="246.3" y="140.4">7</text>
<text x="6.1" y="152.9">TS-1187A-B-A-B</text>
<text x="6.1" y="155.4">C318884</text>
<text x="103.9" y="152.9">TAXM32M4ZFBCCT2T</text>
<text x="103.9" y="155.4">C388797</text>
<text x="180.1" y="152.9">LIS2DW12TR</text>
<text x="180.1" y="155.4">C189624</text>
<text x="6.1" y="158">Push Button + MOSFET</text>
<text x="103.9" y="158">32 MHz Crystal</text>
<text x="180.1" y="158">Accelerometer</text>
</g>
<g font-size="2.3" fill="#000080">
<text x="132" y="17">VCC</text>
<text x="208" y="22.1">U1</text>
<text x="23.9" y="27.1">X2</text>
<text x="109.1" y="27.1">VCC</text>
<text x="278" y="24.6">VCC</text>
<text x="83.6" y="38.6">LED1</text>
<text x="90.1" y="41.1">VCC</text>
<text x="8.7" y="43.7">GND</text>
<text x="39.1" y="43.7">GND</text>
<text x="74.7" y="42.4">R1</text>
<text x="109" y="42.4">GND</text>
<text x="181.4" y="60.2">GND</text>
<text x="49.4" y="71.6">VCC</text>
<text x="180.2" y="69.1">VCC</text>
<text x="42.9" y="72.9">Q2</text>
<text x="129.3" y="74.1">L2</text>
<text x="147.1" y="72.9">U3</text>
<text x="35.3" y="81.8">D1</text>
<text x="67.1" y="79.2">GND</text>
<text x="128" y="83">C4</text>
<text x="65.8" y="89.4">GND</text>
<text x="74.7" y="88.1">SW1</text>
<text x="145.8" y="84.3">C5</text>
<text x="171.2" y="86.8">GND</text>
<text x="49.3" y="90.6">Q1</text>
<text x="121.7" y="93.2">GND</text>
<text x="139.5" y="94.5">GND</text>
<text x="42.9" y="109.7">GND</text>
<text x="200.4" y="112.2">R3</text>
<text x="122.9" y="118.6">C7</text>
<text x="156" y="118.6">C8</text>
<text x="201.7" y="119.9">R2</text>
<text x="147.1" y="122.4">GND</text>
<text x="219.5" y="123.7">U2</text>
<text x="65.8" y="128.7">U4</text>
<text x="79.8" y="126.2">GND</text>
<text x="112.8" y="128.7">GND</text>
<text x="135.6" y="128.7">X1</text>
<text x="163.6" y="128.7">GND</text>
<text x="272.9" y="126.2">VCC</text>
<text x="288.2" y="132.6">VCC</text>
<text x="87.4" y="138.9">GND</text>
<text x="201.7" y="147.8">GND</text>
<text x="269" y="149.1">GND</text>
<text x="128" y="151.6">GND</text>
<text x="150.9" y="151.6">GND</text>
<text x="274.1" y="159.2">GND</text>
</g>
<g font-size="2.3" fill="#999">
<text x="138.5" y="24.4">TC1</text>
<text x="138.5" y="26.7">TC2030-IDC-NL</text>
</g>
<g font-size="1.5" fill="#000080">
<text x="75.9" y="13.3">B1</text>
<text x="13.7" y="21">C9</text>
<text x="34" y="21">C10</text>
<text x="191.5" y="50.2">C11</text>
<text x="56.9" y="78.1">R10</text>
<text x="138.2" y="113.7">R8</text>
<text x="280.4" y="140.3">C1</text>
<text x="283" y="145.4">C2</text>
</g>
<g font-size=".7" fill="#a00000">
<text x="51.8" y="95.2">D</text>
<text x="51.9" y="100.5">S</text>
<text x="54.8" y="97.5">G</text>
</g>
</svg>
